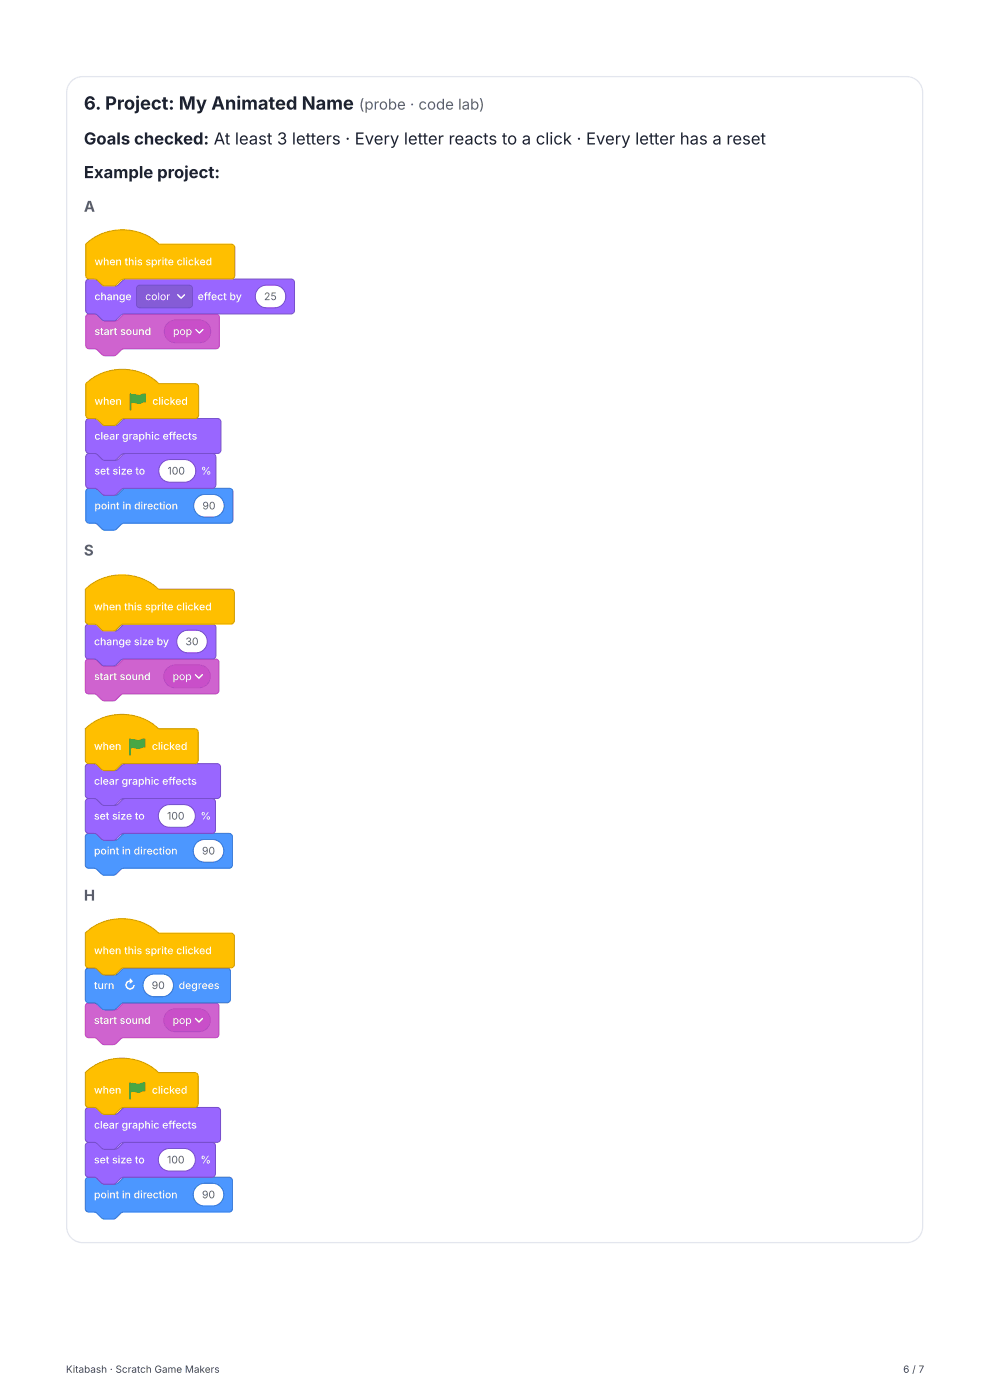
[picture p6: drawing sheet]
<svg xmlns="http://www.w3.org/2000/svg" width="210mm" height="297mm" viewBox="0 0 210 297" stroke-linecap="round" stroke-linejoin="round" font-family="sans-serif">
<path d="M15.1 17.3l1.2-.8 1.3-.2h174.9a3.4 3.4 0 0 1 3.4 3.4v240.8a3.4 3.4 0 0 1-3.4 3.4h-174.9a3.4 3.4 0 0 1-3.4-3.4v-240.8l.2-1.3z" fill="none" stroke="#e3e6ee" stroke-width=".26"/>
<path d="M18.4 66.9l.4-.2h1.6a2.5 2.5 0 0 1 1.7 1.3l.5 .2h1.9a2.5 2.5 0 0 0 1.7-1.3l.5-.2h19.1a.74 .74 0 0 1 .8 .7v5.9a.74 .74 0 0 1-.8 .8h-19.4a2.5 2.5 0 0 0-1.7 1.3l-.6 .2h-1.8a2.5 2.5 0 0 1-1.7-1.3l-.5-.2h-1.2a.74 .74 0 0 1-.7-.8v-5.9z" fill="#cf63cf"/>
<path d="M18.4 66.9l.4-.2h1.6a2.5 2.5 0 0 1 1.7 1.3l.5 .2h1.9a2.5 2.5 0 0 0 1.7-1.3l.5-.2h19.1a.74 .74 0 0 1 .8 .7v5.9a.74 .74 0 0 1-.8 .8h-19.4a2.5 2.5 0 0 0-1.7 1.3l-.6 .2h-1.8a2.5 2.5 0 0 1-1.7-1.3l-.5-.2h-1.2a.74 .74 0 0 1-.7-.8v-5.9z" fill="none" stroke="#bd42bd" stroke-width=".21"/>
<path d="M35.6 68.7l.6-.5 .8-.2h5.3a2.41 2.41 0 0 1 2.4 2.4 2.41 2.41 0 0 1-2.4 2.4h-5a2.41 2.41 0 0 1-2.2-1.5 2.41 2.41 0 0 1 .5-2.6z" fill="#c94fc9"/>
<path d="M35.6 68.7l.6-.5 .8-.2h5.3a2.41 2.41 0 0 1 2.4 2.4 2.41 2.41 0 0 1-2.4 2.4h-5a2.41 2.41 0 0 1-2.2-1.5 2.41 2.41 0 0 1 .5-2.6z" fill="none" stroke="#bd42bd" stroke-width=".21"/>
<path d="M41.6 70l.7 .7 .8-.7" fill="none" stroke="#fff" stroke-width=".3"/>
<path d="M18.4 59.5l.4-.2h1.6a2.5 2.5 0 0 1 1.7 1.3l.5 .1h1.9a2.5 2.5 0 0 0 1.7-1.2l.5-.2h35.1a.74 .74 0 0 1 .7 .7v5.9a.74 .74 0 0 1-.7 .8h-35.4a2.5 2.5 0 0 0-1.7 1.3l-.6 .2h-1.8a2.5 2.5 0 0 1-1.7-1.3l-.5-.2h-1.2a.74 .74 0 0 1-.7-.8v-5.9z" fill="#96f"/>
<path d="M18.4 59.5l.4-.2h1.6a2.5 2.5 0 0 1 1.7 1.3l.5 .1h1.9a2.5 2.5 0 0 0 1.7-1.2l.5-.2h35.1a.74 .74 0 0 1 .7 .7v5.9a.74 .74 0 0 1-.7 .8h-35.4a2.5 2.5 0 0 0-1.7 1.3l-.6 .2h-1.8a2.5 2.5 0 0 1-1.7-1.3l-.5-.2h-1.2a.74 .74 0 0 1-.7-.8v-5.9z" fill="none" stroke="#774dcb" stroke-width=".21"/>
<path d="M29.2 60.8l.5-.2h10.4a.74 .74 0 0 1 .8 .7v3.3a.74 .74 0 0 1-.8 .8h-10.4a.74 .74 0 0 1-.7-.8v-3.3z" fill="#855cd6"/>
<path d="M29.2 60.8l.5-.2h10.4a.74 .74 0 0 1 .8 .7v3.3a.74 .74 0 0 1-.8 .8h-10.4a.74 .74 0 0 1-.7-.8v-3.3z" fill="none" stroke="#774dcb" stroke-width=".21"/>
<path d="M37.7 62.6l.8 .7 .7-.7" fill="none" stroke="#fff" stroke-width=".3"/>
<path d="M54.9 61.3l1.2-.7h2.2a2.41 2.41 0 0 1 2.4 2.4 2.41 2.41 0 0 1-2.4 2.4h-1.7a2.41 2.41 0 0 1-2.2-1.5 2.41 2.41 0 0 1 .5-2.6z" fill="#fff"/>
<path d="M54.9 61.3l1.2-.7h2.2a2.41 2.41 0 0 1 2.4 2.4 2.41 2.41 0 0 1-2.4 2.4h-1.7a2.41 2.41 0 0 1-2.2-1.5 2.41 2.41 0 0 1 .5-2.6z" fill="none" stroke="#774dcb" stroke-width=".21"/>
<path d="M18.2 51.9a11.4 11.4 0 0 1 15.6 0h15.3a.74 .74 0 0 1 .8 .7v5.9a.74 .74 0 0 1-.8 .8h-22.7a2.5 2.5 0 0 0-1.7 1.3l-.6 .1h-1.8a2.5 2.5 0 0 1-1.7-1.2l-.5-.2h-1.2a.74 .74 0 0 1-.7-.8z" fill="#ffbf00"/>
<path d="M18.2 51.9a11.4 11.4 0 0 1 15.6 0h15.3a.74 .74 0 0 1 .8 .7v5.9a.74 .74 0 0 1-.8 .8h-22.7a2.5 2.5 0 0 0-1.7 1.3l-.6 .1h-1.8a2.5 2.5 0 0 1-1.7-1.2l-.5-.2h-1.2a.74 .74 0 0 1-.7-.8z" fill="none" stroke="#c90" stroke-width=".21"/>
<path d="M18.4 103.9l.4-.2h1.6a2.5 2.5 0 0 1 1.7 1.3l.5 .2h1.9a2.5 2.5 0 0 0 1.7-1.3l.5-.2h22a.74 .74 0 0 1 .8 .8v5.9a.74 .74 0 0 1-.8 .7h-22.3a2.5 2.5 0 0 0-1.7 1.3l-.6 .2h-1.8a2.5 2.5 0 0 1-1.7-1.3l-.5-.2h-1.2a.74 .74 0 0 1-.7-.7v-5.9z" fill="#4c97ff"/>
<path d="M18.4 103.9l.4-.2h1.6a2.5 2.5 0 0 1 1.7 1.3l.5 .2h1.9a2.5 2.5 0 0 0 1.7-1.3l.5-.2h22a.74 .74 0 0 1 .8 .8v5.9a.74 .74 0 0 1-.8 .7h-22.3a2.5 2.5 0 0 0-1.7 1.3l-.6 .2h-1.8a2.5 2.5 0 0 1-1.7-1.3l-.5-.2h-1.2a.74 .74 0 0 1-.7-.7v-5.9z" fill="none" stroke="#3373cc" stroke-width=".21"/>
<path d="M41.8 105.7l1.3-.6 2.1-.1a2.41 2.41 0 0 1 2.4 2.4 2.41 2.41 0 0 1-2.4 2.4h-1.7a2.41 2.41 0 0 1-2.2-1.5 2.41 2.41 0 0 1 .5-2.6z" fill="#fff"/>
<path d="M41.8 105.7l1.3-.6 2.1-.1a2.41 2.41 0 0 1 2.4 2.4 2.41 2.41 0 0 1-2.4 2.4h-1.7a2.41 2.41 0 0 1-2.2-1.5 2.41 2.41 0 0 1 .5-2.6z" fill="none" stroke="#3373cc" stroke-width=".21"/>
<path d="M18.4 96.5l.4-.2h1.6a2.5 2.5 0 0 1 1.7 1.3l.5 .2h1.9a2.5 2.5 0 0 0 1.7-1.3l.5-.2h18.4a.74 .74 0 0 1 .7 .7v6a.74 .74 0 0 1-.7 .7h-18.7a2.5 2.5 0 0 0-1.7 1.3l-.6 .2h-1.8a2.5 2.5 0 0 1-1.7-1.3l-.5-.2h-1.2a.74 .74 0 0 1-.7-.7v-6z" fill="#96f"/>
<path d="M18.4 96.5l.4-.2h1.6a2.5 2.5 0 0 1 1.7 1.3l.5 .2h1.9a2.5 2.5 0 0 0 1.7-1.3l.5-.2h18.4a.74 .74 0 0 1 .7 .7v6a.74 .74 0 0 1-.7 .7h-18.7a2.5 2.5 0 0 0-1.7 1.3l-.6 .2h-1.8a2.5 2.5 0 0 1-1.7-1.3l-.5-.2h-1.2a.74 .74 0 0 1-.7-.7v-6z" fill="none" stroke="#774dcb" stroke-width=".21"/>
<path d="M34.4 98.3l.7-.4 .7-.3h3.4a2.41 2.41 0 0 1 2.4 2.4 2.41 2.41 0 0 1-2.4 2.4h-3.1a2.41 2.41 0 0 1-2.2-1.5 2.41 2.41 0 0 1 .5-2.6z" fill="#fff"/>
<path d="M34.4 98.3l.7-.4 .7-.3h3.4a2.41 2.41 0 0 1 2.4 2.4 2.41 2.41 0 0 1-2.4 2.4h-3.1a2.41 2.41 0 0 1-2.2-1.5 2.41 2.41 0 0 1 .5-2.6z" fill="none" stroke="#774dcb" stroke-width=".21"/>
<path d="M18.4 89.1l.4-.2h1.6a2.5 2.5 0 0 1 1.7 1.3l.5 .2h1.9a2.5 2.5 0 0 0 1.7-1.3l.5-.2h19.5a.74 .74 0 0 1 .7 .7v6a.74 .74 0 0 1-.7 .7h-19.8a2.5 2.5 0 0 0-1.7 1.3l-.6 .2h-1.8a2.5 2.5 0 0 1-1.7-1.3l-.5-.2h-1.2a.74 .74 0 0 1-.7-.7v-6z" fill="#96f"/>
<path d="M18.4 89.1l.4-.2h1.6a2.5 2.5 0 0 1 1.7 1.3l.5 .2h1.9a2.5 2.5 0 0 0 1.7-1.3l.5-.2h19.5a.74 .74 0 0 1 .7 .7v6a.74 .74 0 0 1-.7 .7h-19.8a2.5 2.5 0 0 0-1.7 1.3l-.6 .2h-1.8a2.5 2.5 0 0 1-1.7-1.3l-.5-.2h-1.2a.74 .74 0 0 1-.7-.7v-6z" fill="none" stroke="#774dcb" stroke-width=".21"/>
<path d="M18.2 81.5a11.4 11.4 0 0 1 15.6 0h7.6a.74 .74 0 0 1 .8 .7v6a.74 .74 0 0 1-.8 .7h-15a2.5 2.5 0 0 0-1.7 1.3l-.6 .2h-1.8a2.5 2.5 0 0 1-1.7-1.3l-.5-.2h-1.2a.74 .74 0 0 1-.7-.7z" fill="#ffbf00"/>
<path d="M18.2 81.5a11.4 11.4 0 0 1 15.6 0h7.6a.74 .74 0 0 1 .8 .7v6a.74 .74 0 0 1-.8 .7h-15a2.5 2.5 0 0 0-1.7 1.3l-.6 .2h-1.8a2.5 2.5 0 0 1-1.7-1.3l-.5-.2h-1.2a.74 .74 0 0 1-.7-.7z" fill="none" stroke="#c90" stroke-width=".21"/>
<path d="M27.7 83.7v3.3" fill="none" stroke="#45993d" stroke-width=".37"/>
<path d="M27.9 83.9l.8-.1a2.11 2.11 0 0 0 2-.1h.2v1.7h-.5a2.17 2.17 0 0 1-2.1 .1l-.4 .1z" fill="#4cbf56"/>
<path d="M27.9 83.9l.8-.1a2.11 2.11 0 0 0 2-.1h.2v1.7h-.5a2.17 2.17 0 0 1-2.1 .1l-.4 .1z" fill="none" stroke="#45993d" stroke-width=".22"/>
<path d="M18.3 140.2l.4-.2h1.6a2.5 2.5 0 0 1 1.7 1.3l.6 .1h1.8a2.5 2.5 0 0 0 1.7-1.2l.5-.2h19.2a.74 .74 0 0 1 .7 .7v5.9a.74 .74 0 0 1-.7 .8h-19.5a2.5 2.5 0 0 0-1.7 1.3l-.6 .2h-1.8a2.5 2.5 0 0 1-1.7-1.3l-.5-.2h-1.1a.74 .74 0 0 1-.8-.8v-5.9z" fill="#cf63cf"/>
<path d="M18.3 140.2l.4-.2h1.6a2.5 2.5 0 0 1 1.7 1.3l.6 .1h1.8a2.5 2.5 0 0 0 1.7-1.2l.5-.2h19.2a.74 .74 0 0 1 .7 .7v5.9a.74 .74 0 0 1-.7 .8h-19.5a2.5 2.5 0 0 0-1.7 1.3l-.6 .2h-1.8a2.5 2.5 0 0 1-1.7-1.3l-.5-.2h-1.1a.74 .74 0 0 1-.8-.8v-5.9z" fill="none" stroke="#bd42bd" stroke-width=".21"/>
<path d="M35.5 142l.6-.5 .8-.2h5.3a2.41 2.41 0 0 1 2.4 2.4 2.41 2.41 0 0 1-2.4 2.4h-5a2.41 2.41 0 0 1-2.2-1.5 2.41 2.41 0 0 1 .5-2.6z" fill="#c94fc9"/>
<path d="M35.5 142l.6-.5 .8-.2h5.3a2.41 2.41 0 0 1 2.4 2.4 2.41 2.41 0 0 1-2.4 2.4h-5a2.41 2.41 0 0 1-2.2-1.5 2.41 2.41 0 0 1 .5-2.6z" fill="none" stroke="#bd42bd" stroke-width=".21"/>
<path d="M41.5 143.3l.7 .7 .8-.7" fill="none" stroke="#fff" stroke-width=".3"/>
<path d="M18.3 132.8l.4-.2h1.6a2.5 2.5 0 0 1 1.7 1.2l.6 .2h1.8a2.5 2.5 0 0 0 1.7-1.3l.5-.1h18.5a.74 .74 0 0 1 .8 .7v5.9a.74 .74 0 0 1-.8 .8h-18.8a2.5 2.5 0 0 0-1.7 1.3l-.6 .1h-1.8a2.5 2.5 0 0 1-1.7-1.2l-.5-.2h-1.1a.74 .74 0 0 1-.8-.8v-5.9z" fill="#96f"/>
<path d="M18.3 132.8l.4-.2h1.6a2.5 2.5 0 0 1 1.7 1.2l.6 .2h1.8a2.5 2.5 0 0 0 1.7-1.3l.5-.1h18.5a.74 .74 0 0 1 .8 .7v5.9a.74 .74 0 0 1-.8 .8h-18.8a2.5 2.5 0 0 0-1.7 1.3l-.6 .1h-1.8a2.5 2.5 0 0 1-1.7-1.2l-.5-.2h-1.1a.74 .74 0 0 1-.8-.8v-5.9z" fill="none" stroke="#774dcb" stroke-width=".21"/>
<path d="M38.2 134.6l1.3-.7h2.1a2.41 2.41 0 0 1 2.4 2.4 2.41 2.41 0 0 1-2.4 2.4h-1.7a2.41 2.41 0 0 1-2.2-1.5 2.41 2.41 0 0 1 .5-2.6z" fill="#fff"/>
<path d="M38.2 134.6l1.3-.7h2.1a2.41 2.41 0 0 1 2.4 2.4 2.41 2.41 0 0 1-2.4 2.4h-1.7a2.41 2.41 0 0 1-2.2-1.5 2.41 2.41 0 0 1 .5-2.6z" fill="none" stroke="#774dcb" stroke-width=".21"/>
<path d="M18.1 125.1a11.4 11.4 0 0 1 15.6 0h15.3a.74 .74 0 0 1 .8 .8v5.9a.74 .74 0 0 1-.8 .8h-22.7a2.5 2.5 0 0 0-1.7 1.2l-.6 .2h-1.8a2.5 2.5 0 0 1-1.7-1.3l-.5-.1h-1.1a.74 .74 0 0 1-.8-.8z" fill="#ffbf00"/>
<path d="M18.1 125.1a11.4 11.4 0 0 1 15.6 0h15.3a.74 .74 0 0 1 .8 .8v5.9a.74 .74 0 0 1-.8 .8h-22.7a2.5 2.5 0 0 0-1.7 1.2l-.6 .2h-1.8a2.5 2.5 0 0 1-1.7-1.3l-.5-.1h-1.1a.74 .74 0 0 1-.8-.8z" fill="none" stroke="#c90" stroke-width=".21"/>
<path d="M18.3 177.2l.4-.2h1.6a2.5 2.5 0 0 1 1.7 1.3l.6 .2h1.8a2.5 2.5 0 0 0 1.7-1.3l.5-.2h22a.74 .74 0 0 1 .8 .7v6a.74 .74 0 0 1-.8 .7h-22.3a2.5 2.5 0 0 0-1.7 1.3l-.6 .2h-1.8a2.5 2.5 0 0 1-1.7-1.3l-.5-.2h-1.1a.74 .74 0 0 1-.8-.7v-6z" fill="#4c97ff"/>
<path d="M18.3 177.2l.4-.2h1.6a2.5 2.5 0 0 1 1.7 1.3l.6 .2h1.8a2.5 2.5 0 0 0 1.7-1.3l.5-.2h22a.74 .74 0 0 1 .8 .7v6a.74 .74 0 0 1-.8 .7h-22.3a2.5 2.5 0 0 0-1.7 1.3l-.6 .2h-1.8a2.5 2.5 0 0 1-1.7-1.3l-.5-.2h-1.1a.74 .74 0 0 1-.8-.7v-6z" fill="none" stroke="#3373cc" stroke-width=".21"/>
<path d="M41.7 179l1.3-.7h2.1a2.41 2.41 0 0 1 2.4 2.4 2.41 2.41 0 0 1-2.4 2.4h-1.7a2.41 2.41 0 0 1-2.2-1.5 2.41 2.41 0 0 1 .5-2.6z" fill="#fff"/>
<path d="M41.7 179l1.3-.7h2.1a2.41 2.41 0 0 1 2.4 2.4 2.41 2.41 0 0 1-2.4 2.4h-1.7a2.41 2.41 0 0 1-2.2-1.5 2.41 2.41 0 0 1 .5-2.6z" fill="none" stroke="#3373cc" stroke-width=".21"/>
<path d="M18.3 169.8l.4-.2h1.6a2.5 2.5 0 0 1 1.7 1.3l.6 .2h1.8a2.5 2.5 0 0 0 1.7-1.3l.5-.2h18.4a.74 .74 0 0 1 .8 .7v6a.74 .74 0 0 1-.8 .7h-18.7a2.5 2.5 0 0 0-1.7 1.3l-.6 .2h-1.8a2.5 2.5 0 0 1-1.7-1.3l-.5-.2h-1.1a.74 .74 0 0 1-.8-.7v-6z" fill="#96f"/>
<path d="M18.3 169.8l.4-.2h1.6a2.5 2.5 0 0 1 1.7 1.3l.6 .2h1.8a2.5 2.5 0 0 0 1.7-1.3l.5-.2h18.4a.74 .74 0 0 1 .8 .7v6a.74 .74 0 0 1-.8 .7h-18.7a2.5 2.5 0 0 0-1.7 1.3l-.6 .2h-1.8a2.5 2.5 0 0 1-1.7-1.3l-.5-.2h-1.1a.74 .74 0 0 1-.8-.7v-6z" fill="none" stroke="#774dcb" stroke-width=".21"/>
<path d="M34.3 171.6l.7-.5 .7-.2h3.4a2.41 2.41 0 0 1 2.4 2.4 2.41 2.41 0 0 1-2.4 2.4h-3.1a2.41 2.41 0 0 1-2.2-1.5 2.41 2.41 0 0 1 .5-2.6z" fill="#fff"/>
<path d="M34.3 171.6l.7-.5 .7-.2h3.4a2.41 2.41 0 0 1 2.4 2.4 2.41 2.41 0 0 1-2.4 2.4h-3.1a2.41 2.41 0 0 1-2.2-1.5 2.41 2.41 0 0 1 .5-2.6z" fill="none" stroke="#774dcb" stroke-width=".21"/>
<path d="M18.3 162.4l.4-.2h1.6a2.5 2.5 0 0 1 1.7 1.3l.6 .2h1.8a2.5 2.5 0 0 0 1.7-1.3l.5-.2h19.5a.74 .74 0 0 1 .7 .7v6a.74 .74 0 0 1-.7 .7h-19.8a2.5 2.5 0 0 0-1.7 1.3l-.6 .2h-1.8a2.5 2.5 0 0 1-1.7-1.3l-.5-.2h-1.1a.74 .74 0 0 1-.8-.7v-6z" fill="#96f"/>
<path d="M18.3 162.4l.4-.2h1.6a2.5 2.5 0 0 1 1.7 1.3l.6 .2h1.8a2.5 2.5 0 0 0 1.7-1.3l.5-.2h19.5a.74 .74 0 0 1 .7 .7v6a.74 .74 0 0 1-.7 .7h-19.8a2.5 2.5 0 0 0-1.7 1.3l-.6 .2h-1.8a2.5 2.5 0 0 1-1.7-1.3l-.5-.2h-1.1a.74 .74 0 0 1-.8-.7v-6z" fill="none" stroke="#774dcb" stroke-width=".21"/>
<path d="M18.1 154.8a11.4 11.4 0 0 1 15.6 0h7.6a.74 .74 0 0 1 .8 .7v5.9a.74 .74 0 0 1-.8 .8h-15a2.5 2.5 0 0 0-1.7 1.3l-.6 .2h-1.8a2.5 2.5 0 0 1-1.7-1.3l-.5-.2h-1.1a.74 .74 0 0 1-.8-.8z" fill="#ffbf00"/>
<path d="M18.1 154.8a11.4 11.4 0 0 1 15.6 0h7.6a.74 .74 0 0 1 .8 .7v5.9a.74 .74 0 0 1-.8 .8h-15a2.5 2.5 0 0 0-1.7 1.3l-.6 .2h-1.8a2.5 2.5 0 0 1-1.7-1.3l-.5-.2h-1.1a.74 .74 0 0 1-.8-.8z" fill="none" stroke="#c90" stroke-width=".21"/>
<path d="M27.6 157v3.3" fill="none" stroke="#45993d" stroke-width=".37"/>
<path d="M27.8 157.2l.8-.1a2.11 2.11 0 0 0 2-.1h.2v1.7h-.5a2.17 2.17 0 0 1-2.1 0l-.4 .2z" fill="#4cbf56"/>
<path d="M27.8 157.2l.8-.1a2.11 2.11 0 0 0 2-.1h.2v1.7h-.5a2.17 2.17 0 0 1-2.1 0l-.4 .2z" fill="none" stroke="#45993d" stroke-width=".22"/>
<path d="M18.3 213.2l.4-.2h1.6a2.5 2.5 0 0 1 1.7 1.3l.6 .2h1.8a2.5 2.5 0 0 0 1.7-1.3l.5-.2h19.2a.74 .74 0 0 1 .7 .7v6a.74 .74 0 0 1-.7 .7h-19.5a2.5 2.5 0 0 0-1.7 1.3l-.6 .2h-1.8a2.5 2.5 0 0 1-1.7-1.3l-.5-.2h-1.1a.74 .74 0 0 1-.8-.7v-6z" fill="#cf63cf"/>
<path d="M18.3 213.2l.4-.2h1.6a2.5 2.5 0 0 1 1.7 1.3l.6 .2h1.8a2.5 2.5 0 0 0 1.7-1.3l.5-.2h19.2a.74 .74 0 0 1 .7 .7v6a.74 .74 0 0 1-.7 .7h-19.5a2.5 2.5 0 0 0-1.7 1.3l-.6 .2h-1.8a2.5 2.5 0 0 1-1.7-1.3l-.5-.2h-1.1a.74 .74 0 0 1-.8-.7v-6z" fill="none" stroke="#bd42bd" stroke-width=".21"/>
<path d="M35.5 215l.6-.5 .8-.2h5.3a2.41 2.41 0 0 1 2.4 2.4 2.41 2.41 0 0 1-2.4 2.4h-5a2.41 2.41 0 0 1-2.2-1.5 2.41 2.41 0 0 1 .5-2.6z" fill="#c94fc9"/>
<path d="M35.5 215l.6-.5 .8-.2h5.3a2.41 2.41 0 0 1 2.4 2.4 2.41 2.41 0 0 1-2.4 2.4h-5a2.41 2.41 0 0 1-2.2-1.5 2.41 2.41 0 0 1 .5-2.6z" fill="none" stroke="#bd42bd" stroke-width=".21"/>
<path d="M41.5 216.3l.7 .8 .8-.8" fill="none" stroke="#fff" stroke-width=".3"/>
<path d="M18.3 205.8l.4-.2h1.6a2.5 2.5 0 0 1 1.7 1.3l.6 .2h1.8a2.5 2.5 0 0 0 1.7-1.3l.5-.2h21.6a.74 .74 0 0 1 .7 .7v5.9a.74 .74 0 0 1-.7 .8h-21.9a2.5 2.5 0 0 0-1.7 1.3l-.6 .2h-1.8a2.5 2.5 0 0 1-1.7-1.3l-.5-.2h-1.1a.74 .74 0 0 1-.8-.8v-5.9z" fill="#4c97ff"/>
<path d="M18.3 205.8l.4-.2h1.6a2.5 2.5 0 0 1 1.7 1.3l.6 .2h1.8a2.5 2.5 0 0 0 1.7-1.3l.5-.2h21.6a.74 .74 0 0 1 .7 .7v5.9a.74 .74 0 0 1-.7 .8h-21.9a2.5 2.5 0 0 0-1.7 1.3l-.6 .2h-1.8a2.5 2.5 0 0 1-1.7-1.3l-.5-.2h-1.1a.74 .74 0 0 1-.8-.8v-5.9z" fill="none" stroke="#3373cc" stroke-width=".21"/>
<path d="M31.1 207.6l1.2-.7h2.1a2.41 2.41 0 0 1 2.4 2.4 2.41 2.41 0 0 1-2.4 2.4h-1.6a2.41 2.41 0 0 1-2.3-1.5 2.41 2.41 0 0 1 .6-2.6z" fill="#fff"/>
<path d="M31.1 207.6l1.2-.7h2.1a2.41 2.41 0 0 1 2.4 2.4 2.41 2.41 0 0 1-2.4 2.4h-1.6a2.41 2.41 0 0 1-2.3-1.5 2.41 2.41 0 0 1 .6-2.6z" fill="none" stroke="#3373cc" stroke-width=".21"/>
<path d="M18.1 198.2a11.4 11.4 0 0 1 15.6 0h15.3a.74 .74 0 0 1 .8 .7v5.9a.74 .74 0 0 1-.8 .8h-22.7a2.5 2.5 0 0 0-1.7 1.3l-.6 .2h-1.8a2.5 2.5 0 0 1-1.7-1.3l-.5-.2h-1.1a.74 .74 0 0 1-.8-.8z" fill="#ffbf00"/>
<path d="M18.1 198.2a11.4 11.4 0 0 1 15.6 0h15.3a.74 .74 0 0 1 .8 .7v5.9a.74 .74 0 0 1-.8 .8h-22.7a2.5 2.5 0 0 0-1.7 1.3l-.6 .2h-1.8a2.5 2.5 0 0 1-1.7-1.3l-.5-.2h-1.1a.74 .74 0 0 1-.8-.8z" fill="none" stroke="#c90" stroke-width=".21"/>
<path d="M18.3 250.2l.4-.2h1.6a2.5 2.5 0 0 1 1.7 1.3l.6 .2h1.8a2.5 2.5 0 0 0 1.7-1.3l.5-.2h22a.74 .74 0 0 1 .8 .8v5.9a.74 .74 0 0 1-.8 .7h-22.3a2.5 2.5 0 0 0-1.7 1.3l-.6 .2h-1.8a2.5 2.5 0 0 1-1.7-1.3l-.5-.2h-1.1a.74 .74 0 0 1-.8-.7v-5.9z" fill="#4c97ff"/>
<path d="M18.3 250.2l.4-.2h1.6a2.5 2.5 0 0 1 1.7 1.3l.6 .2h1.8a2.5 2.5 0 0 0 1.7-1.3l.5-.2h22a.74 .74 0 0 1 .8 .8v5.9a.74 .74 0 0 1-.8 .7h-22.3a2.5 2.5 0 0 0-1.7 1.3l-.6 .2h-1.8a2.5 2.5 0 0 1-1.7-1.3l-.5-.2h-1.1a.74 .74 0 0 1-.8-.7v-5.9z" fill="none" stroke="#3373cc" stroke-width=".21"/>
<path d="M41.7 252l1.3-.6 2.1-.1a2.41 2.41 0 0 1 2.4 2.4 2.41 2.41 0 0 1-2.4 2.4h-1.7a2.41 2.41 0 0 1-2.2-1.4 2.41 2.41 0 0 1 .5-2.7z" fill="#fff"/>
<path d="M41.7 252l1.3-.6 2.1-.1a2.41 2.41 0 0 1 2.4 2.4 2.41 2.41 0 0 1-2.4 2.4h-1.7a2.41 2.41 0 0 1-2.2-1.4 2.41 2.41 0 0 1 .5-2.7z" fill="none" stroke="#3373cc" stroke-width=".21"/>
<path d="M18.3 242.8l.4-.2h1.6a2.5 2.5 0 0 1 1.7 1.3l.6 .2h1.8a2.5 2.5 0 0 0 1.7-1.3l.5-.2h18.4a.74 .74 0 0 1 .8 .8v5.9a.74 .74 0 0 1-.8 .7h-18.7a2.5 2.5 0 0 0-1.7 1.3l-.6 .2h-1.8a2.5 2.5 0 0 1-1.7-1.3l-.5-.2h-1.1a.74 .74 0 0 1-.8-.7v-5.9z" fill="#96f"/>
<path d="M18.3 242.8l.4-.2h1.6a2.5 2.5 0 0 1 1.7 1.3l.6 .2h1.8a2.5 2.5 0 0 0 1.7-1.3l.5-.2h18.4a.74 .74 0 0 1 .8 .8v5.9a.74 .74 0 0 1-.8 .7h-18.7a2.5 2.5 0 0 0-1.7 1.3l-.6 .2h-1.8a2.5 2.5 0 0 1-1.7-1.3l-.5-.2h-1.1a.74 .74 0 0 1-.8-.7v-5.9z" fill="none" stroke="#774dcb" stroke-width=".21"/>
<path d="M34.3 244.6l.7-.4 .7-.3h3.4a2.41 2.41 0 0 1 2.4 2.4 2.41 2.41 0 0 1-2.4 2.4h-3.1a2.41 2.41 0 0 1-2.2-1.5 2.41 2.41 0 0 1 .5-2.6z" fill="#fff"/>
<path d="M34.3 244.6l.7-.4 .7-.3h3.4a2.41 2.41 0 0 1 2.4 2.4 2.41 2.41 0 0 1-2.4 2.4h-3.1a2.41 2.41 0 0 1-2.2-1.5 2.41 2.41 0 0 1 .5-2.6z" fill="none" stroke="#774dcb" stroke-width=".21"/>
<path d="M18.3 235.4l.4-.2h1.6a2.5 2.5 0 0 1 1.7 1.3l.6 .2h1.8a2.5 2.5 0 0 0 1.7-1.3l.5-.2h19.5a.74 .74 0 0 1 .7 .8v5.9a.74 .74 0 0 1-.7 .7h-19.8a2.5 2.5 0 0 0-1.7 1.3l-.6 .2h-1.8a2.5 2.5 0 0 1-1.7-1.3l-.5-.2h-1.1a.74 .74 0 0 1-.8-.7v-5.9z" fill="#96f"/>
<path d="M18.3 235.4l.4-.2h1.6a2.5 2.5 0 0 1 1.7 1.3l.6 .2h1.8a2.5 2.5 0 0 0 1.7-1.3l.5-.2h19.5a.74 .74 0 0 1 .7 .8v5.9a.74 .74 0 0 1-.7 .7h-19.8a2.5 2.5 0 0 0-1.7 1.3l-.6 .2h-1.8a2.5 2.5 0 0 1-1.7-1.3l-.5-.2h-1.1a.74 .74 0 0 1-.8-.7v-5.9z" fill="none" stroke="#774dcb" stroke-width=".21"/>
<path d="M18.1 227.8a11.4 11.4 0 0 1 15.6 0h7.6a.74 .74 0 0 1 .8 .7v6a.74 .74 0 0 1-.8 .7h-15a2.5 2.5 0 0 0-1.7 1.3l-.6 .2h-1.8a2.5 2.5 0 0 1-1.7-1.3l-.5-.2h-1.1a.74 .74 0 0 1-.8-.7z" fill="#ffbf00"/>
<path d="M18.1 227.8a11.4 11.4 0 0 1 15.6 0h7.6a.74 .74 0 0 1 .8 .7v6a.74 .74 0 0 1-.8 .7h-15a2.5 2.5 0 0 0-1.7 1.3l-.6 .2h-1.8a2.5 2.5 0 0 1-1.7-1.3l-.5-.2h-1.1a.74 .74 0 0 1-.8-.7z" fill="none" stroke="#c90" stroke-width=".21"/>
<path d="M27.6 230v3.4" fill="none" stroke="#45993d" stroke-width=".37"/>
<path d="M27.8 230.2h.8a2.11 2.11 0 0 0 2-.2h.2v1.7h-.5a2.17 2.17 0 0 1-2.1 .1l-.4 .1z" fill="#4cbf56"/>
<path d="M27.8 230.2h.8a2.11 2.11 0 0 0 2-.2h.2v1.7h-.5a2.17 2.17 0 0 1-2.1 .1l-.4 .1z" fill="none" stroke="#45993d" stroke-width=".22"/>
<text font-size="3.9" fill="#1d2230" x="17.8" y="23.3">6. Project: My Animated Name</text>
<g font-size="3.5" fill="#1d2230">
<text x="17.8" y="30.7">Goals checked: At least 3 letters · Every letter reacts to a click · Every letter has a reset</text>
<text x="17.8" y="37.8">Example project:</text>
</g>
<g font-size="3.2" fill="#5b6275">
<text x="76.2" y="23.3">(probe · code lab)</text>
<text x="17.8" y="45">A</text>
<text x="17.8" y="118">S</text>
<text x="17.8" y="191.3">H</text>
</g>
<text font-size="2.8" fill="#fff" x="26.3" y="210.2">↻</text>
<g font-size="2.2" fill="#fff">
<text x="20.1" y="56.3">when this sprite clicked</text>
<text x="20.1" y="63.7">change</text>
<text x="30.8" y="63.7">color</text>
<text x="42" y="63.7">effect by</text>
<text x="20.1" y="71.2">start sound</text>
<text x="36.7" y="71.2">pop</text>
<text x="20.1" y="86">when</text>
<text x="32.3" y="86">clicked</text>
<text x="20.1" y="93.4">clear graphic effects</text>
<text x="20.1" y="100.8">set size to</text>
<text x="42.7" y="100.8">%</text>
<text x="20.1" y="108.2">point in direction</text>
<text x="20" y="129.6">when this sprite clicked</text>
<text x="20" y="137">change size by</text>
<text x="20" y="144.4">start sound</text>
<text x="36.7" y="144.4">pop</text>
<text x="20" y="159.3">when</text>
<text x="32.2" y="159.3">clicked</text>
<text x="20" y="166.7">clear graphic effects</text>
<text x="20" y="174.1">set size to</text>
<text x="42.6" y="174.1">%</text>
<text x="20" y="181.5">point in direction</text>
<text x="20" y="202.7">when this sprite clicked</text>
<text x="20" y="210.1">turn</text>
<text x="37.9" y="210.1">degrees</text>
<text x="20" y="217.5">start sound</text>
<text x="36.7" y="217.5">pop</text>
<text x="20" y="232.3">when</text>
<text x="32.2" y="232.3">clicked</text>
<text x="20" y="239.7">clear graphic effects</text>
<text x="20" y="247.1">set size to</text>
<text x="42.6" y="247.1">%</text>
<text x="20" y="254.5">point in direction</text>
</g>
<g font-size="2.2" fill="#575e75">
<text x="56.1" y="63.7">25</text>
<text x="35.6" y="100.8">100</text>
<text x="43" y="108.2">90</text>
<text x="39.4" y="137">30</text>
<text x="35.5" y="174.1">100</text>
<text x="42.9" y="181.5">90</text>
<text x="32.2" y="210.1">90</text>
<text x="35.5" y="247.1">100</text>
<text x="42.9" y="254.5">90</text>
</g>
<g font-size="2.1" fill="#42454e">
<text x="14" y="291.6">Kitabash · Scratch Game Makers</text>
<text x="191.8" y="291.6">6 / 7</text>
</g>
</svg>
